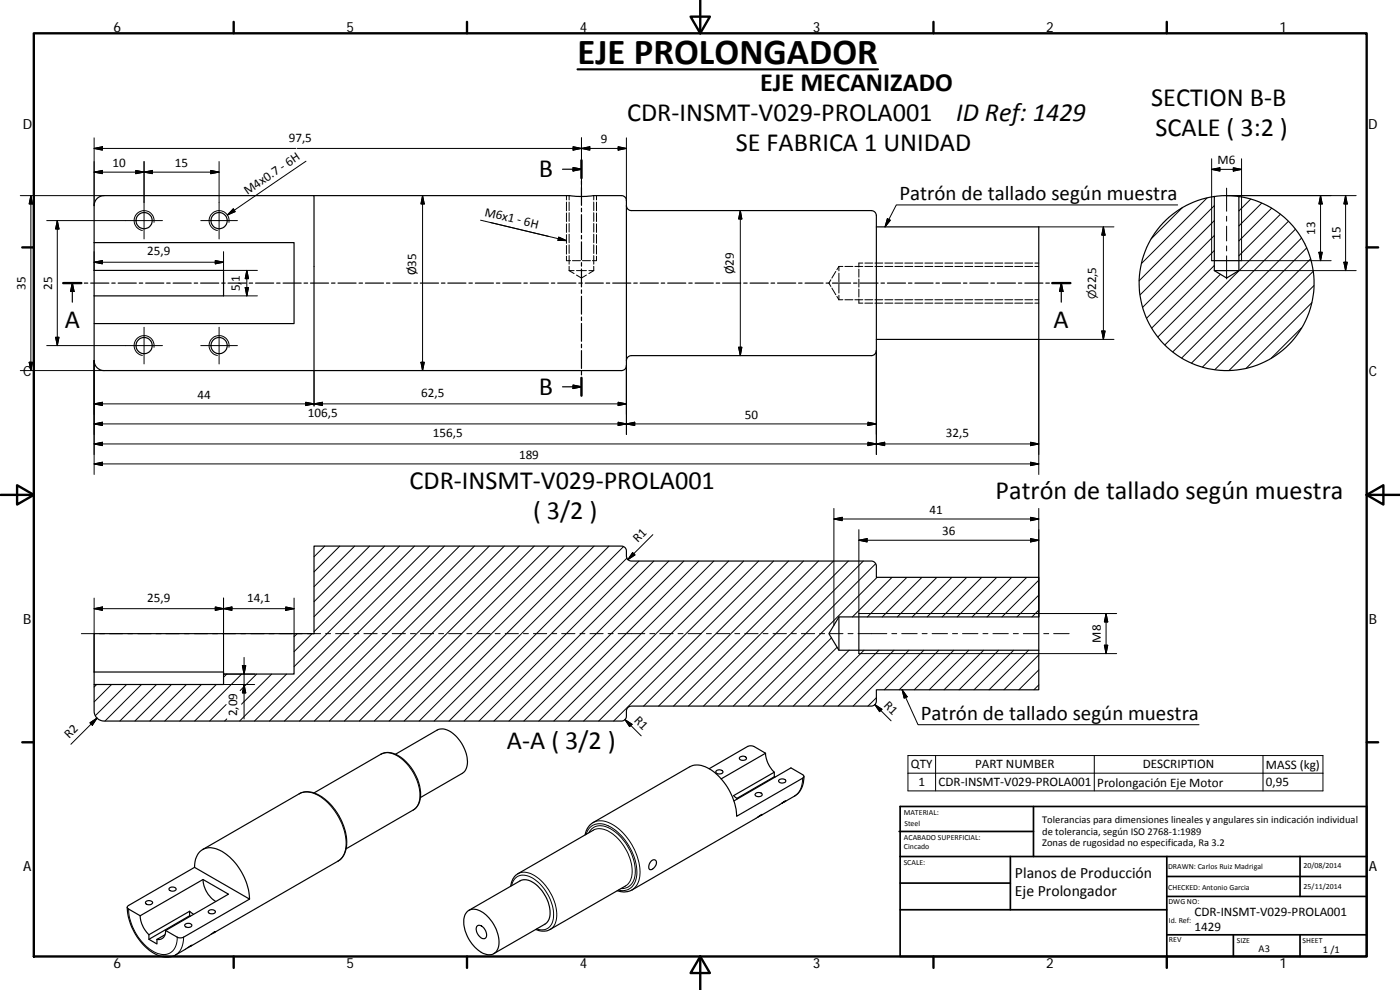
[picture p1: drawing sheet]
<svg xmlns="http://www.w3.org/2000/svg" width="420mm" height="297mm" viewBox="0 0 420 297" stroke-linecap="round" stroke-linejoin="round" font-family="sans-serif">
<g fill="none" stroke="#000" stroke-width=".3">
<path d="M6.1 58.7h25.2M9.3 58.7v52.5M9.3 58.7l.5 2.5h-1zM28.2 44.5l2.5-.5v1zM28.2 51.6l2.5-.5v1zM28.2 44.5h60.6M28.2 51.6h37.6M28.2 41.4v20.3M40.8 51.1l2.4 .5-2.4 .5zM43.2 51.6l2.6-.5v1zM43.2 48.5v23.2M63.3 51.1l2.5 .5-2.5 .5z"/>
<path d="M65.8 48.5v23.2M91.8 48.4l-23.6 16.1M126.8 58.7v52.5M126.8 58.7l.5 2.5h-1zM170 58.7v1.3M170.8 58.7v1.3M172 44l2.5 .5-2.5 .5zM174.5 41.4v17.5M174.5 44.5l2.5-.5v1zM178.2 58.7v1.3M179 58.7v1.3M185.5 44l2.5 .5-2.5 .5z"/>
<path d="M188 41.4v18.8M188 44.5h-98.8M362.2 59.4l-19.6 19.6M363.6 47.6v30.6M363.6 50.8l2.5-.5v1zM363.6 50.8h9M368.1 56.5v6.9M368.2 58.7h38.8M370.1 50.3l2.5 .5-2.5 .5zM372.6 47.6v30.6h26.9M375.4 59.7l-3.6 3.6M396.3 58.7v19.5"/>
<path d="M396.3 58.7l.5 2.5h-1zM403.8 58.7l.5 2.5h-1zM403.8 58.7v22.5M14 66.2h34.8M17.2 66.2l.5 2.5h-1zM17.2 66.2v37.5M28.2 75.5v5.6M28.2 78.7l2.5-.5v1zM28.2 78.7h38.9M46.2 66.7a3 3 0 0 0-2.4-3.5 3 3 0 0 0-3.5 2.5 3 3 0 0 0 2.4 3.5M60.3 66.2h11M64.6 78.2l2.5 .5-2.5 .5z"/>
<path d="M67.1 75.5v5.6h10.1M68.7 66.7a3 3 0 0 0-2.4-3.5 3 3 0 0 0-3.5 2.5 3 3 0 0 0 2.4 3.5M70 62.7l.6 .8-2.4 1zM144.2 66.1l20.5 4.8M147.1 66.7l22.9 5.5M167.7 71.1l2.3 1.1-2.5-.1zM170 76.9v1.3h1.2M170 60.6v2.6M170 63.9v2.6M170 67.2v2.5M170 70.4v2.6M170 73.7v2.5"/>
<path d="M170.8 60.6v2.6M170.8 63.8v2.6M170.8 67.1v2.5M170.8 70.3v2.5M170.8 73.5v2.6M170.8 76.7v2.6M170.8 79.9v1.3M171.8 78.2h2.4M174.8 78.2h2.4M178.2 60.6v2.6M178.2 63.8v2.6M178.2 67.1v2.5"/>
<path d="M178.2 70.3v2.5M178.2 73.5v2.6M178.2 76.7v2.6M178.2 79.9v1.3M179 76.9v1.3h-1.2M179 60.6v2.6M179 63.9v2.6M179 67.2v2.5M179 70.4v2.6M179 73.7v2.5M222.2 63.2l.4 2.5h-.9zM222.2 63.2v43.5"/>
<path d="M251.8 79.9v1.4M251.8 79.9h1.2M251.8 79.9l-.6 1M253.6 79.9h2.4M256.5 79.9h2.4M258.9 78.9h-1.1v1.2M259.6 79.9h2.3M259.6 78.9h2.3M262.6 79.9h2.3M262.6 78.9h2.3M265.5 79.9h2.5M265.5 78.9h2.5"/>
<path d="M266.3 65.6l.9 .5-1.6 2zM268.6 79.9h2.4M268.6 78.9h2.4M271.5 79.9h2.4M271.5 78.9h2.4M274.5 79.9h2.5M274.5 78.9h2.5M277.6 79.9h2.4M277.6 78.9h2.4M280.6 79.9h2.3M280.6 78.9h2.3M283.6 79.9h2.4"/>
<path d="M283.6 78.9h2.4M286.6 79.9h2.3M286.6 78.9h2.3M289.5 79.9h2.4M289.5 78.9h2.4M292.6 79.9h2.4M292.6 78.9h2.4M295.6 79.9h2.4M295.6 78.9h2.4M298.5 79.9h2.5M298.5 78.9h2.5M301.6 79.9h2.4"/>
<path d="M301.6 78.9h2.4M304.5 79.9h2.4M304.5 78.9h2.4M307.6 79.9h2.4M307.6 78.9h2.4M310.6 79.9h1.2M310.6 78.9h1.2M311.8 68.1h22.5M331.1 68.1l.5 2.4h-.9zM331.1 68.1v33.7M353.4 61.5h-84.4l-3.4 6.6M354.8 62.3l-9.3 9.3"/>
<path d="M364.4 70.7l-21.4 21.5M364.4 61.7l-22.5 22.5M364.4 66.2l-22.2 22.3M364.4 75.2l-20.3 20.3M364.4 79.7l-18.7 18.7M368.1 64.9v1.5M368.1 67.9v4.4M368.1 73.8v1.5M368.1 76.8v6.9M378.7 60.9l-6.9 6.9M381.6 62.5l-9.8 9.8M384.3 64.3l-12.5 12.5"/>
<path d="M386.7 66.4l-37.1 37.1M388.8 68.7l-36.8 36.9M390.6 71.4l-36 36M392.1 74.4l-34.5 34.5M393.4 77.7l-32.5 32.4M395.8 75.7h1l-.5 2.5zM403.3 78.7h1l-.5 2.5zM43.2 98.2v11M65.8 98.2v11M67.1 88.8h10.1M73.6 86.3h1l-.5 2.5zM74.1 81.1v7.7"/>
<path d="M74.1 81.1l.5 2.5h-1zM170.8 81.2h1.5M170.8 81.2l1.5 .9M173 81.2h3M173 82.5l1.5 .9 1.5-.9M176.7 81.2h1.5M178.2 81.2l-1.5 .9M249.4 83.9l-.6 1 .6 1.1M249.6 86.4l1.2 2M250.8 81.4l-1.2 2M251.2 88.9l.6 1M251.8 82v2.6"/>
<path d="M251.8 85.3v2.6M251.8 88.6v1.3M251.8 89.9h1.2M253.6 89.9h2.4M256.6 89.9h2.3M257.8 89.7v1.3h1.1M257.8 86.7v2.5M257.8 83.7v2.4M257.8 80.8v2.4M259.6 89.9h2.3M259.6 91h2.3M262.6 89.9h2.3"/>
<path d="M262.6 91h2.3M265.5 89.9h2.5M265.5 91h2.5M268.6 89.9h2.4M268.6 91h2.4M271.5 89.9h2.4M271.5 91h2.4M274.5 89.9h2.5M274.5 91h2.5M277.6 89.9h2.4M277.6 91h2.4M280.6 89.9h2.3"/>
<path d="M280.6 91h2.3M283.6 89.9h2.4M283.6 91h2.4M286.6 89.9h2.3M286.6 91h2.3M289.5 89.9h2.4M289.5 91h2.4M292.6 89.9h2.4M292.6 91h2.4M295.6 89.9h2.4M295.6 91h2.4M298.5 89.9h2.5"/>
<path d="M298.5 91h2.5M301.6 89.9h2.4M301.6 91h2.4M304.5 89.9h2.4M304.5 91h2.4M307.6 89.9h2.4M307.6 91h2.4M310.6 89.9h1.2M310.6 91h1.2M330.7 99.3h.9l-.5 2.5zM366.3 82.3l-18.8 18.8M371.8 81.2h35.2"/>
<path d="M390.6 98.4l-9.1 9.1M393.7 90.8l-19.7 19.7M394.1 81.4l-29.5 29.5M394.3 85.7l-25.4 25.4M6.1 111.2h25.2M8.8 108.7h1l-.5 2.5zM14 103.7h34.8M16.7 101.2h1l-.5 2.5zM28.2 108.2v34.2M46.2 104.2a3 3 0 0 0-2.4-3.5 3 3 0 0 0-3.5 2.5 3 3 0 0 0 2.4 3.5M60.3 103.7h11M68.7 104.2a3 3 0 0 0-2.4-3.5 3 3 0 0 0-3.5 2.5 3 3 0 0 0 2.4 3.5"/>
<path d="M94.2 111.2v10.6M126.3 108.7h1l-.5 2.5zM188 109.7v20.7M221.7 104.2h.9l-.4 2.5zM263 105.2v31.2M334.3 101.8h-22.5v40.6M28.2 121.2l2.5-.5v1zM28.2 127.2l2.5-.5v1zM28.2 133.2l2.5-.5v1zM28.2 139.2l2.5-.5v1zM28.2 121.2h159.8M28.2 127.2h234.8"/>
<path d="M28.2 133.2h283.6M28.2 139.2h283.6M91.7 120.7l2.5 .5-2.5 .5zM94.2 121.2l2.6-.5v1zM185.5 126.7l2.5 .5-2.5 .5zM185.5 120.7l2.5 .5-2.5 .5zM188 127.2l2.5-.5v1zM260.5 132.7l2.5 .5-2.5 .5zM260.5 126.7l2.5 .5-2.5 .5zM263 133.2l2.5-.5v1zM309.3 138.7l2.5 .5-2.5 .5zM309.3 132.7l2.5 .5-2.5 .5z"/>
<path d="M250.3 155.7l2.4-.5v1zM250.3 155.7h61.5M250.3 152.5v35.1M257.8 158.9v25.2h77.3M309.3 155.2l2.5 .5-2.5 .5zM311.8 152.5v32.6M28.2 179.5v10.5M67.1 179.5v10.5M88.3 179.5v10.5M97.5 163.9l-3.3 3.2M102 163.9l-7.8 7.7M106.4 163.9l-12.2 12.1"/>
<path d="M110.9 163.9l-16.7 16.6M115.4 163.9l-21.2 21.1M119.9 163.9l-25.7 25.6M124.4 163.9l-36.1 36.1M128.9 163.9l-52.5 52.4M133.4 163.9l-52.5 52.4M137.9 163.9l-52.5 52.4M142.4 163.9l-52.5 52.4M146.8 163.9l-52.5 52.4M151.4 163.9l-52.6 52.4M155.8 163.9l-52.5 52.4M160.3 163.9l-52.5 52.4"/>
<path d="M164.8 163.9l-52.5 52.4M169.3 163.9l-52.5 52.4M173.8 163.9l-52.5 52.4M178.3 163.9l-52.5 52.4M182.8 163.9l-52.5 52.4M187.1 164l-52.3 52.3M188.2 167.4l-48.9 48.9M189.9 165.8l.7 .7-2.2 1.4zM191.8 168.3l-48 48M195.9 160.4l-7.5 7.5M196.2 168.3l-48 48M200.7 168.3l-48 48"/>
<path d="M205.2 168.3l-48 48M209.7 168.3l-48 48M214.2 168.3l-48 48M218.7 168.3l-48 48M223.2 168.3l-48 48M227.7 168.3l-48 48M232.2 168.3l-48 48M236.7 168.3l-43.5 43.6M241.1 168.3l-43.5 43.6M245.6 168.3l-43.5 43.6M250.1 168.3l-43.5 43.6M254.6 168.3l-43.5 43.6"/>
<path d="M257.8 162.1h54M257.8 162.1l2.4-.5v1zM259.1 168.3l-43.5 43.6M262.8 169.1l-42.7 42.8M263.2 173.2l-38.6 38.7M267.7 173.2l-11.9 11.9M272.2 173.2l-11.9 11.9M276.7 173.2l-11.9 11.9M281.2 173.2l-11.9 11.9M285.7 173.2l-11.9 11.9M290.1 173.2l-11.9 11.9M294.6 173.2l-11.8 11.9"/>
<path d="M299.1 173.2l-11.9 11.9M303.6 173.2l-11.9 11.9M308.1 173.2l-11.9 11.9M309.3 161.6l2.5 .5-2.5 .5zM311.8 174.1l-11.1 11M311.8 178.6l-6.6 6.5M24.4 190.1h4M28.2 190.2v11.4M28.2 182.6l2.5-.5v1zM28.2 182.6h60.1M29.9 190.1h1.5M32.9 190.1h4"/>
<path d="M38.4 190.1h1.5M41.4 190.1h3.9M46.9 190.1h1.5M49.8 190.1h4M55.3 190.1h1.5M58.3 190.1h4M63.8 190.1h1.5M64.6 182.1l2.5 .5-2.5 .5zM66.8 190.1h4M67.1 182.6l2.5-.5v1zM67.1 190.2v12h9.3M72.3 190.1h1.5"/>
<path d="M72.7 199.7h1.1l-.6 2.5zM73.2 197.3v18.4M75.3 190.1h4M80.8 190.1h1.5M83.8 190.1h3.9M85.8 182.1l2.5 .5-2.5 .5zM89.2 190.1l-.9 .9M89.2 190.1h1.5M92.2 190.1h4M93.7 190.1l-5.4 5.4M97.7 190.1h1.5M100.7 190.1h4"/>
<path d="M106.2 190.1h1.5M109.2 190.1h4M114.7 190.1h1.5M117.7 190.1h4M123.2 190.1h1.5M126.2 190.1h3.9M131.6 190.1h1.5M134.7 190.1h3.9M140.1 190.1h1.5M143.1 190.1h4M148.6 190.1h1.5M151.6 190.1h4"/>
<path d="M157.1 190.1h1.5M160.1 190.1h4M165.6 190.1h1.5M168.6 190.1h3.9M174.1 190.1h1.4M177 190.1h4M182.5 190.1h1.5M185.5 190.1h8M195 190.1h1.5M198 190.1h4M203.5 190.1h1.5M206.5 190.1h4"/>
<path d="M212 190.1h1.5M215 190.1h4M220.5 190.1h1.5M223.5 190.1h4M229 190.1h1.5M232 190.1h4M237.5 190.1h1.5M240.5 190.1h4M246 190.1h1.5M249 190.1h4M249.5 191.4l-20.4 20.5M251.2 194.2l-17.6 17.7"/>
<path d="M254.5 190.1h1.5M254.8 195.1l-16.7 16.8M257.5 190.1h8.6M257.8 196.1h77.3M259.3 195.1l-16.8 16.8M263.8 195.1l-16.8 16.8M267.6 190.1h1.5M268.3 195.1l-16.8 16.8M270.6 190.1h4.7M272.8 195.1l-16.8 16.8M276.7 190.1h1.5M277.3 195.1l-11.9 11.9"/>
<path d="M279.7 190.1h4.7M281.8 195.1l-11.9 11.9M285.9 190.1h1.5M286.2 195.1l-11.8 11.9M288.9 190.1h4.6M290.8 195.1l-11.9 11.9M295 190.1h1.5M295.2 195.1l-11.9 11.9M298 190.1h4.6M299.7 195.1l-11.9 11.9M304.1 190.1h1.5M304.2 195.1l-11.9 11.9"/>
<path d="M307.1 190.1h4.6M308.7 195.1l-11.9 11.9M311.8 196.5l-10.5 10.5M311.8 183l-2.1 2.1M313.2 190.1h1.5M316.2 190.1h4.7M331.4 193.6h1.1l-.6 2.5zM331.9 184.1v12M331.9 184.1l.6 2.5h-1.1zM27 216.9l2.1-1.4-1.4 2.1zM29 205.4l-.8 .7M29.1 215.5l-7.8 7.8"/>
<path d="M33.5 205.4l-5.3 5.2M38 205.4l-9.4 9.3M42.4 205.4l-10.9 10.9M47 205.4l-11 10.9M51.4 205.4l-10.9 10.9M55.9 205.4l-10.9 10.9M60.4 205.4l-10.9 10.9M64.9 205.4l-10.9 10.9M67.1 205.4h9.3M67.9 211.4l-5 4.9M68.1 215.7l-.7 .6M68.1 202.2l-1 1"/>
<path d="M72.5 202.2l-14.1 14.1M73.2 205.4l.6 2.5h-1.1zM77 202.2l-4.9 5M81.5 202.2l-9 9.1M86 202.2l-14.1 14.1M187.6 215.9l2.1 1.4-.7 .7zM187.6 215.9l4.8 4.9M262.6 211.4l4.8 4.9M262.6 211.4l2.1 1.4-.7 .7zM263 209.4l-2.5 2.5M270.8 207l4.7 10.4h84.3M270.8 207l1.5 2.1-1 .4z"/>
<path d="M311.8 201l-6 6M311.8 205.5l-1.5 1.5M89.8 238.2a6.9 6.9 0 0 1 7.6 1.8 17.2 17.2 0 0 1 6.3 14.9 5 5 0 0 1-2.2 3.5M114.4 226.3a6.2 6.2 0 0 1 6.9 2.1 13.6 13.6 0 0 1 4.4 12.5l-.7 1.2-1 .9M240.9 233.5a6 6 0 0 1-2.4 5.3M272.5 226.7h124.5v10.6h-124.5zM272.5 232h124.5M280.8 226.7v10.6M328.4 226.7v10.6M379 226.7v10.6M175.9 250.3a4.4 4.4 0 0 1 6.7-2.5 16.6 16.6 0 0 1 8.4 15.4 4.3 4.3 0 0 1-5.4 3.9M176.7 249.9a4.2 4.2 0 0 1 6-1.5 15.7 15.7 0 0 1 7.9 14.3 4.1 4.1 0 0 1-4.2 3.9"/>
<path d="M178 246.8a6.4 6.4 0 0 1 7 1.4 17.8 17.8 0 0 1 7 14.8 5.5 5.5 0 0 1-2.3 4M178.1 249.1a5.5 5.5 0 0 1 5.9 1.2 14.4 14.4 0 0 1 5.6 12.8l-.6 1.5-1.3 1.2M38.6 272.8a15.6 15.6 0 0 0 8.7 13.3 4.2 4.2 0 0 0 5.9-4.3v-.6M153.6 265.7a3.6 3.6 0 0 1 5.8-2.5 13.4 13.4 0 0 1 6.6 12.9 3.5 3.5 0 0 1-5 2.6M155.4 262.1a5.7 5.7 0 0 1 6.5 1.7 14.3 14.3 0 0 1 5 12.4l-.8 1.8-1 .9M55.1 281.2a5.9 5.9 0 0 1-2.4 5.3"/>
</g>
<g fill="none" stroke="#000" stroke-width=".36">
<path d="M94.2 58.7h76.7l2.9 .2 4.3-.2h8.4a1.93 1.93 0 0 1 1.5 2.6v43.5a17.9 17.9 0 0 1-.3 5.7l-.4 .4-.8 .3h-92.3M168.8 50.8h5.7M172 50.3l2.5 .5-2.5 .5zM174.5 48.1v5.3M174.5 54.3v1.1M174.5 56.3v5.3M364.4 58.9l3-.2 4.4 .2M28.2 72.8h60.1v24.3h-60.1v-8.3M28.2 72.8v8.3M28.2 72.8v-11.1a3 3 0 0 1 3.1-3h62.9v52.5h-62.9a3 3 0 0 1-3.1-3v-11.1M174.5 62.5v1M174.5 64.4v5.4"/>
<path d="M174.5 70.6v1.1M174.5 72.6v5.3M174.5 78.8v1.1M188 61.7a1.48 1.48 0 0 0 1.5 1.5h72a1.97 1.97 0 0 1 1.5 2.6v34.6a17.7 17.7 0 0 1-.2 5.6l-.5 .4-.8 .3h-72a1.48 1.48 0 0 0-1.5 1.5M263 68.1h48.8v33.7h-48.8M349 66.9a26.2 26.2 0 0 1 15.4-8v22.3l3.7 2.2 3.7-2.2v-22.3a26.3 26.3 0 0 1 21 35 26.3 26.3 0 0 1-38.4 13.4 26.3 26.3 0 0 1-5.4-40.4zM363.6 78.2h9M19 84.9h5.4M21.7 84.9l.5 2.5h-1zM21.7 84.9v5.8M25.3 84.9h1M27.2 84.9h5.5"/>
<path d="M28.2 81.1h38.9v7.7h-38.9M28.2 81.1v7.7M33.5 84.9h1.1M35.5 84.9h5.4M41.8 84.9h1M43.7 84.9h5.5M50 84.9h1.1M52 84.9h5.4M58.3 84.9h1M60.2 84.9h5.4M66.5 84.9h1.1M68.4 84.9h5.5"/>
<path d="M74.8 84.9h1M76.7 84.9h5.4M83 84.9h1.1M85 84.9h5.4M91.2 84.9h1.1M93.2 84.9h5.4M99.5 84.9h1.1M101.4 84.9h5.5M107.7 84.9h1.1M109.7 84.9h5.4M116 84.9h1M117.9 84.9h5.4"/>
<path d="M124.2 84.9h1.1M126.1 84.9h5.5M132.5 84.9h1.1M134.4 84.9h5.4M140.7 84.9h1.1M142.7 84.9h5.4M149 84.9h1M150.9 84.9h5.4M157.2 84.9h1.1M159.1 84.9h5.5M165.5 84.9h1M167.4 84.9h5.4"/>
<path d="M173.7 84.9h1.1M174.5 80.7v5.4M174.5 87v1M174.5 88.9v5.4M174.5 95.1v1.1M174.5 97v5.4M175.6 84.9h5.5M182 84.9h1M183.9 84.9h5.4M190.2 84.9h1.1M192.1 84.9h5.5M198.4 84.9h1.1"/>
<path d="M200.4 84.9h5.4M206.7 84.9h1M208.6 84.9h5.5M214.9 84.9h1.1M216.9 84.9h5.4M223.2 84.9h1M225.1 84.9h5.5M231.4 84.9h1.1M233.4 84.9h5.4M239.7 84.9h1M241.6 84.9h5.4M247.9 84.9h1.1"/>
<path d="M249.8 84.9h5.5M256.1 84.9h1.1M258.1 84.9h5.4M264.4 84.9h1M266.3 84.9h5.5M272.6 84.9h1.1M274.6 84.9h5.4M280.9 84.9h1M282.8 84.9h5.5M289.1 84.9h1.1M291.1 84.9h5.4M297.4 84.9h1"/>
<path d="M299.3 84.9h5.4M305.6 84.9h1.1M307.6 84.9h5.4M313.9 84.9h1M315.8 84.9h5.4M318.5 84.9v5.8M318.5 84.9l.5 2.5h-1zM364.4 81.2h7.4M172 115.5l2.5 .6-2.5 .5zM174.5 103.3v1M174.5 105.2v5.4M174.5 111.4v1.1"/>
<path d="M174.5 113.4v5.3M174.5 116.1h-5.7M88.3 190.1h-60.1v11.5M251.8 185.1v10M257.8 184.1v12M311.8 185.1v10M28.2 201.6h38.9v.6M28.2 205.4h38.9v-3.2h21.2v-12.1h5.9v-26.2h92.3a1.45 1.45 0 0 1 1.5 1.5v1.4a1.48 1.48 0 0 0 1.5 1.5h72a1.56 1.56 0 0 1 1.5 1.5v3.4h48.8v11.9h-60l-3 5 3 5h60v11.9h-48.8v3.4a1.52 1.52 0 0 1-1.5 1.5h-72a1.48 1.48 0 0 0-1.5 1.5v1.4a1.45 1.45 0 0 1-1.5 1.5h-155.2a3 3 0 0 1-3.1-2.9zM28.2 201.6v3.8M94.2 237.9l20.2-11.6a6.3 6.3 0 0 1 7.1 1.9 13.5 13.5 0 0 1 4.4 12.3l-.7 1.5-.9 .9-20.4 11.8M118.7 226.3l12.5-7.3a5.1 5.1 0 0 1 5.8 2 9.9 9.9 0 0 1 2.8 9.8l-1 1.2-12.6 7.3M215 231.3a1.24 1.24 0 0 1 2 .4 1.3 1.3 0 0 1-2.2-.1z"/>
<path d="M222 227.2a1.2 1.2 0 0 1 2 .4 1.15 1.15 0 0 1-1.1 .6 1.15 1.15 0 0 1-1-.8zM226.7 238.1a1.11 1.11 0 0 1 1.2-.3 1.11 1.11 0 0 1 .8 .8 1.35 1.35 0 0 1-2.1-.2zM229.8 226l-3.5-2-1.5-.2-12 6.9M232.4 233.1l-11.2 6.4M232.4 231.7l-12.2 7 1.1 1M232.6 233.2l-.2-.1v-1.4a8.4 8.4 0 0 1-2.6-5.7l-13.4 7.7M233.8 234a1.23 1.23 0 0 1 2 .4 1.16 1.16 0 0 1-1.1 .6 1.16 1.16 0 0 1-1-.9zM241.3 233a6.5 6.5 0 0 1-2.8 5.8l-3.1 1.8M60.8 254.9l29-16.7a7 7 0 0 1 7.8 1.6 17.1 17.1 0 0 1 6.3 14.8l-.2 .8a4.8 4.8 0 0 1-2.2 3l-37.2 21.4M178.1 249.1l-22.7 13a4.7 4.7 0 0 0-2.1 3.8M195.5 258.3a.91 .91 0 0 1 1.4-.1 .91 .91 0 0 1 0 1.3 1.63 1.63 0 0 1-2.1 1.3 2.43 2.43 0 0 1 .7-2.5zM220.3 240.3l17.1-9.9 3.5 2a.56 .56 0 0 1 .4 .6 .56 .56 0 0 1-.4 .5l-19.8 11.4a17.8 17.8 0 0 0-9.4-14.8 5.4 5.4 0 0 0-4.7 0l-29.2 16.9-1.5 1.6-.7 1.9"/>
<path d="M227.5 245.1l1.3-.7-39.1 22.6-1.3 .5-1.1 .1-2.1-.3M234.6 241l1.2-.7-7.4 4.4M38.2 272.2a16.9 16.9 0 0 0 9.6 14.6l1.9 .4 2.1-.3 5.8-3.3-1.3 .8M42.1 274.8l-3.5-2a.56 .56 0 0 1-.4-.6 .56 .56 0 0 1 .4-.5l19.8-11.5a5.1 5.1 0 0 1 4.3-5.9 12.1 12.1 0 0 1 9.3 6.6 17.5 17.5 0 0 1 2.9 8.9l-20 11.5h-1.5l-3.7-2.1M42.1 274.8l18.8-10.9 7.7 4.4-18.9 10.9a2.24 2.24 0 0 1-2.6 2.7M42.1 274.8a8.7 8.7 0 0 0 2.6 5.7M43.8 270.5a1.17 1.17 0 0 1 2 .5 1.23 1.23 0 0 1-2.1-.3zM50.8 266.5a1.21 1.21 0 0 1 2 .4 1.26 1.26 0 0 1-2.1-.2zM55.5 277.4a1.32 1.32 0 0 1 2.1 .3 1.2 1.2 0 0 1-1.1 .6 1.2 1.2 0 0 1-1.1-.7zM56.9 274.8l.2 .1M56.9 273.4v1.4M56.9 274.8l-12.2 7"/>
<path d="M58.1 274.3l-1.2-.9-12.2 7.1M58.4 260.2l16.5 9.6M60.9 263.9a8.3 8.3 0 0 0 3.9 6.6M62.6 273.3a1.19 1.19 0 0 1 2 .4 1.28 1.28 0 0 1-2.1-.2zM140.3 273.4a4.1 4.1 0 0 1 5.1 .8 10.8 10.8 0 0 1 4.1 10.2 2.96 2.96 0 0 1-4.6 1.6 10.9 10.9 0 0 1-5.5-11.2zM140.7 273.1l15.4-8.8a4.9 4.9 0 0 1 5.7 2 10.3 10.3 0 0 1 3 9.4l-.6 1.1-.7 .5-15.3 8.8M143.2 277.9a1.87 1.87 0 0 1 2.6 1.5 1.34 1.34 0 0 1 .3 1.4 1.34 1.34 0 0 1-1.1 .8 2.96 2.96 0 0 1-1.8-3.7zM187.7 265.8l-22.6 13.1a4.8 4.8 0 0 1-4.3 0M44.7 280.5v1.3l2.4 1.4v-1.3M49.5 280.5l-2.4 1.4M63.4 280.3l1.3-.8-7.5 4.4"/>
<circle cx="43.3" cy="66.2" r="2.44"/>
<circle cx="65.7" cy="66.2" r="2.44"/>
<circle cx="43.3" cy="103.7" r="2.44"/>
<circle cx="65.7" cy="103.7" r="2.44"/>
</g>
<g fill="none" stroke="#000" stroke-width=".71">
<path d="M10.1 10h400.1v277h-400.1zM70.1 6.6v3.4M140.2 6.6v3.4M207.3 5h5.8l-2.9 5zM210.2 0v10M280.2 6.6v3.4M350.2 6.6v3.4M174.5 48.1v5.3M6.7 74.2h3.4M410.2 74.2h3.4M19 84.9h5.4M315.8 84.9h5.4"/>
<path d="M174.5 113.3v5.4M.2 148.5h9.9M5.1 145.6l5 2.9-5 2.9zM410.2 148.5l5-2.9v5.8zM410.2 148.5h9.9M6.7 222.7h3.4M410.2 222.7h3.4M70.1 287v3.4M140.2 287v3.4M210.2 287l2.9 5h-5.8zM210.2 287v10M280.2 287v3.4"/>
<path d="M350.2 287v3.4"/>
</g>
<g fill="none" stroke="#000" stroke-width=".51">
<path d="M269.8 249.5h40.4M270.1 257h140.1M270.1 242h140.1v45h-140.1zM303.2 257v16M310.2 242v15M350.2 257v30M390.2 257v12M270.1 273h80.1M270.1 265h33.1M350.2 269h60M350.2 263h60M350.2 280.5h60"/>
<path d="M370.2 280.5v6.5M390.2 280.5v6.5"/>
</g>
<path d="M172 50.3l2.5 .5-2.5 .5zM21.7 84.9l.5 2.5h-1zM318.5 84.9l.5 2.5h-1zM172 115.5l2.5 .6-2.5 .5z" fill="#000" stroke="#000" stroke-width=".36"/>
<g fill="#000" stroke="#000" stroke-width=".3">
<path d="M28.2 44.5l2.5-.5v1zM28.2 51.6l2.5-.5v1zM40.8 51.1l2.4 .5-2.4 .5zM43.2 51.6l2.6-.5v1zM63.3 51.1l2.5 .5-2.5 .5zM172 44l2.5 .5-2.5 .5zM174.5 44.5l2.5-.5v1zM185.5 44l2.5 .5-2.5 .5zM363.6 50.8l2.5-.5v1zM370.1 50.3l2.5 .5-2.5 .5zM9.3 58.7l.5 2.5h-1zM17.2 66.2l.5 2.5h-1z"/>
<path d="M28.2 78.7l2.5-.5v1zM64.6 78.2l2.5 .5-2.5 .5zM70 62.7l.6 .8-2.4 1zM126.8 58.7l.5 2.5h-1zM167.7 71.1l2.3 1.1-2.5-.1zM222.2 63.2l.4 2.5h-.9zM266.3 65.6l.9 .5-1.6 2zM331.1 68.1l.5 2.4h-.9zM395.8 75.7h1l-.5 2.5zM396.3 58.7l.5 2.5h-1zM403.3 78.7h1l-.5 2.5zM403.8 58.7l.5 2.5h-1z"/>
<path d="M73.6 86.3h1l-.5 2.5zM74.1 81.1l.5 2.5h-1zM330.7 99.3h.9l-.5 2.5zM8.8 108.7h1l-.5 2.5zM16.7 101.2h1l-.5 2.5zM126.3 108.7h1l-.5 2.5zM221.7 104.2h.9l-.4 2.5zM28.2 121.2l2.5-.5v1zM28.2 127.2l2.5-.5v1zM28.2 133.2l2.5-.5v1zM28.2 139.2l2.5-.5v1zM91.7 120.7l2.5 .5-2.5 .5z"/>
<path d="M94.2 121.2l2.6-.5v1zM185.5 126.7l2.5 .5-2.5 .5zM185.5 120.7l2.5 .5-2.5 .5zM188 127.2l2.5-.5v1zM260.5 132.7l2.5 .5-2.5 .5zM260.5 126.7l2.5 .5-2.5 .5zM263 133.2l2.5-.5v1zM309.3 138.7l2.5 .5-2.5 .5zM309.3 132.7l2.5 .5-2.5 .5zM250.3 155.7l2.4-.5v1zM309.3 155.2l2.5 .5-2.5 .5zM189.9 165.8l.7 .7-2.2 1.4z"/>
<path d="M257.8 162.1l2.4-.5v1zM309.3 161.6l2.5 .5-2.5 .5zM28.2 182.6l2.5-.5v1zM64.6 182.1l2.5 .5-2.5 .5zM67.1 182.6l2.5-.5v1zM72.7 199.7h1.1l-.6 2.5zM85.8 182.1l2.5 .5-2.5 .5zM331.4 193.6h1.1l-.6 2.5zM331.9 184.1l.6 2.5h-1.1zM27 216.9l2.1-1.4-1.4 2.1zM73.2 205.4l.6 2.5h-1.1zM187.6 215.9l2.1 1.4-.7 .7z"/>
<path d="M262.6 211.4l2.1 1.4-.7 .7zM270.8 207l1.5 2.1-1 .4z"/>
</g>
<path d="M173.3 20.8h90.2" fill="none" stroke="#000" stroke-width=".63"/>
<text font-size="11" x="173.3" y="19.3">EJE PROLONGADOR</text>
<g font-size="7.9">
<text x="228.1" y="27.4">EJE MECANIZADO</text>
<text x="345.5" y="31.7">SECTION B‐B</text>
<text x="188.2" y="36.4">CDR‐INSMT‐V029‐PROLA001</text>
<text x="287" y="36.4">ID Ref: 1429</text>
<text x="346.8" y="40.7">SCALE ( 3:2 )</text>
<text x="220.8" y="45.4">SE FABRICA 1 UNIDAD</text>
<text x="161.7" y="53.3">B</text>
<text x="19.4" y="98.4">A</text>
<text x="316.2" y="98.4">A</text>
<text x="161.7" y="118.5">B</text>
<text x="122.9" y="146.8">CDR‐INSMT‐V029‐PROLA001</text>
<text x="298.8" y="149.9">Patrón de tallado según muestra</text>
<text x="160" y="155.8">( 3/2 )</text>
<text x="152.2" y="224.8">A‐A ( 3/2 )</text>
</g>
<g font-size="6.3">
<text x="269.9" y="60.1">Patrón de tallado según muestra</text>
<text x="276.3" y="216">Patrón de tallado según muestra</text>
</g>
<g font-size="4.7">
<text x="304.6" y="263.5">Planos de Producción</text>
<text x="304.6" y="268.9">Eje Prolongador</text>
</g>
<g font-size="4.2">
<text x="34" y="9.6">6</text>
<text x="104" y="9.6">5</text>
<text x="174" y="9.6">4</text>
<text x="244" y="9.6">3</text>
<text x="314" y="9.6">2</text>
<text x="384" y="9.6">1</text>
<text x="6.8" y="38.7">D</text>
<text x="410.6" y="38.7">D</text>
<text x="7" y="112.9">C</text>
<text x="410.8" y="112.9">C</text>
<text x="7" y="187.1">B</text>
<text x="410.8" y="187.1">B</text>
<text x="7" y="261.3">A</text>
<text x="410.8" y="261.3">A</text>
<text x="34" y="290.4">6</text>
<text x="104" y="290.4">5</text>
<text x="174" y="290.4">4</text>
<text x="244" y="290.4">3</text>
<text x="314" y="290.4">2</text>
<text x="384" y="290.4">1</text>
</g>
<g font-size="3.9">
<text x="86.6" y="42.5">97,5</text>
<text x="180.3" y="43">9</text>
<text x="33.8" y="50.1">10</text>
<text x="52.5" y="50.1">15</text>
<text x="365.4" y="49.3">M6</text>
<text x="74.3" y="58.5" transform="rotate(-34 74.3 58.5)">M4x0.7 ‐ 6H</text>
<text x="145.3" y="64.7" transform="rotate(13 145.3 64.7)">M6x1 ‐ 6H</text>
<text x="394.7" y="70.5" transform="rotate(-90 394.7 70.5)">13</text>
<text x="402.3" y="71.9" transform="rotate(-90 402.3 71.9)">15</text>
<text x="44.2" y="76.6">25,9</text>
<text x="124.9" y="82.6" transform="rotate(-90 124.9 82.6)">Ø35</text>
<text x="220.2" y="82.4" transform="rotate(-90 220.2 82.4)">Ø29</text>
<text x="7.7" y="86.9" transform="rotate(-90 7.7 86.9)">35</text>
<text x="15.7" y="86.9" transform="rotate(-90 15.7 86.9)">25</text>
<text x="72" y="84.5" transform="rotate(-90 72 84.5)">1</text>
<text x="72" y="87.4" transform="rotate(-90 72 87.4)">5,</text>
<text x="329" y="87" transform="rotate(-90 329 87)">22,5</text>
<text x="59.3" y="119.7">44</text>
<text x="126.4" y="119.1">62,5</text>
<text x="92.4" y="125.1">106,5</text>
<text x="223.5" y="125.6">50</text>
<text x="129.9" y="131.1">156,5</text>
<text x="283.9" y="131.1">32,5</text>
<text x="155.8" y="137.6">189</text>
<text x="279" y="154.2">41</text>
<text x="282.8" y="160.5">36</text>
<text x="191.4" y="162.8" transform="rotate(-45 191.4 162.8)">R1</text>
<text x="44.2" y="180.5">25,9</text>
<text x="74.2" y="180.5">14,1</text>
<text x="330.4" y="192.8" transform="rotate(-90 330.4 192.8)">M8</text>
<text x="71.2" y="214.9" transform="rotate(-90 71.2 214.9)">2,09</text>
<text x="265" y="211.7" transform="rotate(45 265 211.7)">R1</text>
<text x="20.8" y="221.7" transform="rotate(-45 20.8 221.7)">R2</text>
<text x="190.1" y="216.2" transform="rotate(45 190.1 216.2)">R1</text>
<text x="273.4" y="230.6">QTY</text>
<text x="292.6" y="230.6">PART NUMBER</text>
<text x="343" y="230.6">DESCRIPTION</text>
<text x="379.9" y="230.7">MASS (kg)</text>
<text x="275.6" y="235.9">1</text>
<text x="281.7" y="235.9">CDR‐INSMT‐V029‐PROLA001</text>
<text x="329.3" y="236">Prolongación Eje Motor</text>
<text x="379.9" y="235.9">0,95</text>
<text x="358.5" y="274.9">CDR‐INSMT‐V029‐PROLA001</text>
<text x="358.5" y="279.4">1429</text>
</g>
<text font-size="3.3" x="329" y="89.8" transform="rotate(-90 329 89.8)">⌀</text>
<g font-size="3.1">
<text x="312.8" y="246.8">Tolerancias para dimensiones lineales y angulares sin indicación individual</text>
<text x="312.8" y="250.4">de tolerancia, según ISO 2768‐1:1989</text>
<text x="312.8" y="254">Zonas de rugosidad no especificada, Ra 3.2</text>
<text x="377.7" y="285.6">A3</text>
<text x="397" y="285.9">1 /1</text>
</g>
<g font-size="2.4">
<text x="271.2" y="244.4">MATERIAL:</text>
<text x="271.3" y="251.9">ACABADO SUPERFICIAL:</text>
<text x="271.4" y="247.9">Steel</text>
<text x="271.3" y="254.6">Cincado</text>
<text x="271.2" y="259.7">SCALE:</text>
<text x="350.6" y="260.8">DRAWN: Carlos Ruiz Madrigal</text>
<text x="391.2" y="260.6">20/08/2014</text>
<text x="350.6" y="267">CHECKED: Antonio Garcia</text>
<text x="391.2" y="266.6">25/11/2014</text>
<text x="350.7" y="271.4">DWG NO:</text>
<text x="350.8" y="276.8">Id. Ref:</text>
<text x="350.8" y="282.8">REV</text>
<text x="371.2" y="282.9">SIZE</text>
<text x="390.9" y="282.9">SHEET</text>
</g>
</svg>
